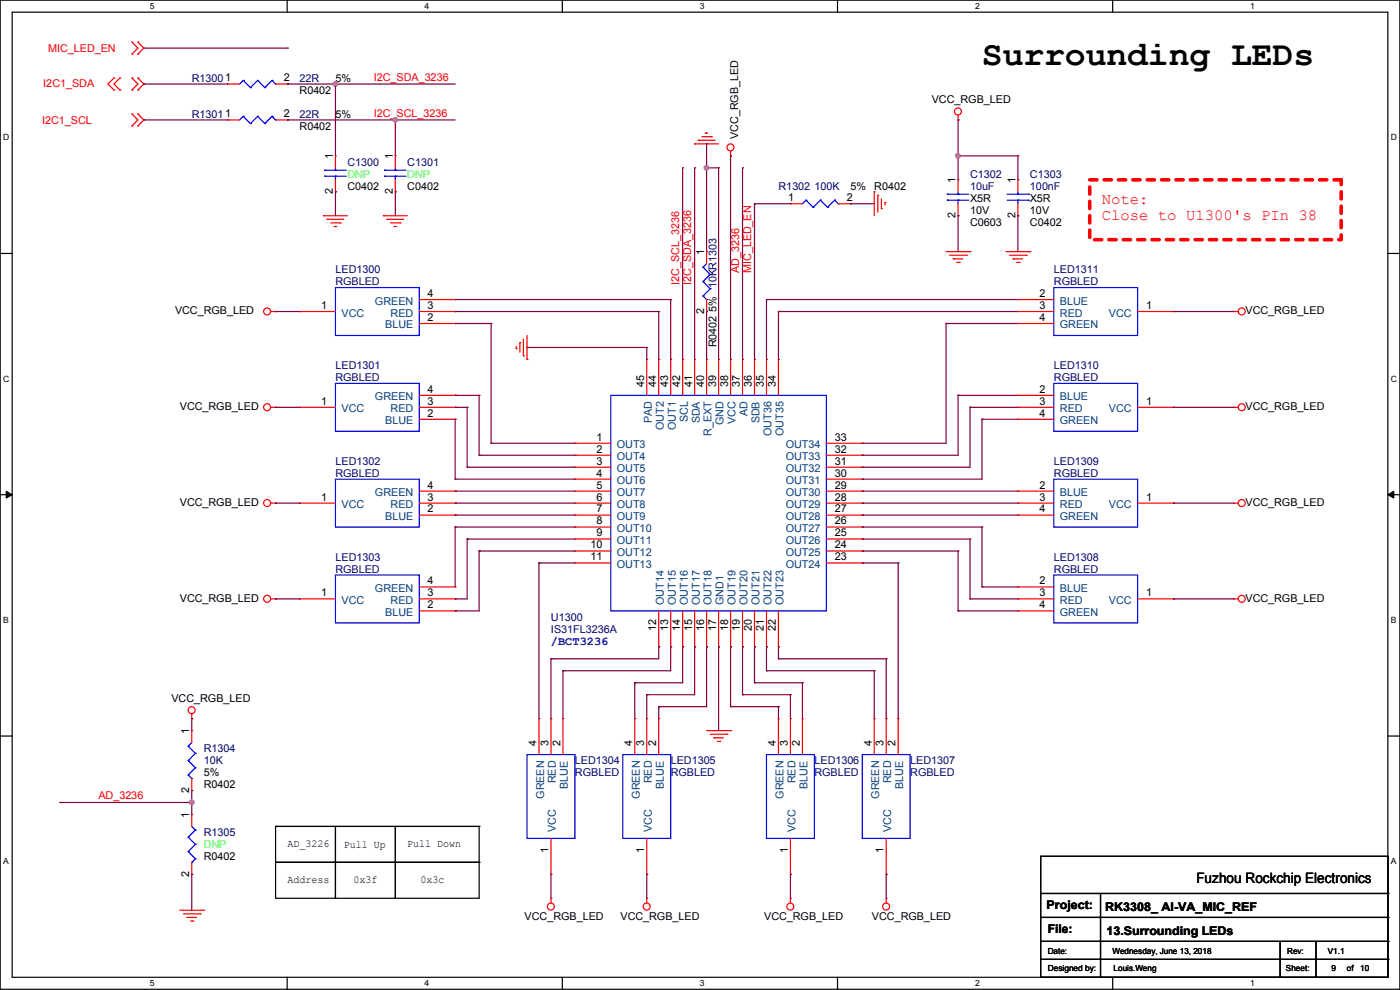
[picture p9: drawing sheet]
<svg xmlns="http://www.w3.org/2000/svg" width="297mm" height="210mm" viewBox="0 0 297 210" stroke-linecap="round" stroke-linejoin="round" font-family="sans-serif">
<path d="M0 0h297v209.8h-297zM2.6 2.6h291.8v204.7h-291.8z" fill="none" stroke="#000" stroke-width=".25"/>
<g fill="#fff">
<path d="M31.7 .3h1v2h-1z"/>
<path d="M31.7 207.6h1v1.9h-1z"/>
</g>
<path d="M60.9 0v2.6M60.9 207.3v2.5" fill="none" stroke="#000" stroke-width=".25"/>
<g fill="#fff">
<path d="M90.1 .3h1v2h-1z"/>
<path d="M90.1 207.6h1v1.9h-1z"/>
</g>
<path d="M119.3 0v2.6M119.3 207.3v2.5" fill="none" stroke="#000" stroke-width=".25"/>
<g fill="#fff">
<path d="M148.5 .3h.9v2h-.9z"/>
<path d="M148.5 207.6h.9v1.9h-.9z"/>
</g>
<path d="M177.7 0v2.6M177.7 207.3v2.5" fill="none" stroke="#000" stroke-width=".25"/>
<g fill="#fff">
<path d="M206.8 .3h1v2h-1z"/>
<path d="M206.8 207.6h1v1.9h-1z"/>
</g>
<path d="M236.1 0v2.6M236.1 207.3v2.5" fill="none" stroke="#000" stroke-width=".25"/>
<g fill="#fff">
<path d="M265.2 .3h1v2h-1z"/>
<path d="M265.2 207.6h1v1.9h-1z"/>
<path d="M.7 28.2h1.2v1.9h-1.2z"/>
<path d="M295.1 28.2h1.2v1.9h-1.2z"/>
<path d="M.7 79.3h1.2v2h-1.2z"/>
<path d="M295.1 79.3h1.2v2h-1.2z"/>
</g>
<path d="M0 53.8h2.6M294.4 53.8h2.6" fill="none" stroke="#000" stroke-width=".25"/>
<g fill="#fff">
<path d="M.7 130.5h1.2v2h-1.2z"/>
<path d="M295.1 130.5h1.1v2h-1.1z"/>
</g>
<path d="M0 104.9h2.6M294.4 104.9h2.6" fill="none" stroke="#000" stroke-width=".25"/>
<path d="M1.3 104.2l1.3 .7-1.3 .8zM294.4 104.9l1.3-.7v1.5z" fill="#000" stroke="#000" stroke-width=".21"/>
<g fill="#fff">
<path d="M.7 181.7h1.2v2h-1.2z"/>
<path d="M295.1 181.7h1.1v2h-1.1z"/>
</g>
<g fill="none" stroke="#000" stroke-width=".25">
<path d="M0 156.1h2.6M294.4 156.1h2.6M58.5 175.3h12.7v7.6h-12.7zM58.5 175.3h43.1M71.2 175.3h12.7v7.6h-12.7zM83.9 175.3h17.7v7.6h-17.7zM101.6 175.3h.1M58.5 182.9h12.7v7.6h-12.7zM58.5 182.9h43.1M71.2 182.9h12.7v7.6h-12.7zM83.9 182.9h17.7v7.6h-17.7zM101.6 182.9h.1"/>
<path d="M220.8 181.7h73.6v25.6h-73.6zM220.8 189.5h73.6M220.8 194.6h73.6M220.8 199.7h73.6M233.5 189.5v17.8M271.6 199.7v7.6M279.2 199.7v7.6M294.4 189.5h.1M294.4 194.6h.1M294.4 199.7h.1M220.8 203.5h73.6M233.5 207.3h.1"/>
<path d="M271.6 207.3h.1M279.2 207.3h.1M294.4 203.5h.1"/>
</g>
<path d="M231.2 38.1h53.3v12.7h-53.3z" fill="none" stroke="#f00" stroke-width=".76" stroke-dasharray="1.5 1.5"/>
<g fill="none" stroke="#f00" stroke-width=".25">
<path d="M24.2 19.1h.1M24.2 16.6h.1M24.2 16.6l-1.3 1.2 1.3 1.3M25.4 19.1h.1M25.4 16.6h.1M25.4 16.6l-1.2 1.2 1.2 1.3M28 11.5h.1M28 8.9h.1M28 19.1h.1M28 16.6h.1M28 8.9l1.3 1.3-1.3 1.3M28 16.6l1.3 1.2-1.3 1.3"/>
<path d="M29.3 8.9h.1M29.3 11.5h.1M29.3 16.6h.1M29.3 19.1h.1M29.3 8.9l1.2 1.3-1.2 1.3M29.3 16.6l1.2 1.2-1.2 1.3M48.3 17.8h.1M48.3 17.8h2.5M58.5 17.8h2.5M61 17.8h.1M28 26.7h.1M28 24.2h.1"/>
<path d="M28 24.2l1.3 1.2-1.3 1.3M29.3 24.2h.1M29.3 26.7h.1M29.3 24.2l1.2 1.2-1.2 1.3M48.3 25.4h.1M48.3 25.4h2.5M58.5 25.4h2.5M61 25.4h.1M71.2 33.1h.1M71.2 33.1v2.5M71.2 38.1v2.6M83.9 33.1h.1"/>
<path d="M83.9 33.1v2.5M83.9 38.1v2.6M147.4 30.5h.1M147.4 30.5h5M148.1 29.8h.1M148.1 29.8h3.6M148.9 29h2M149.6 28.2h.1M149.6 28.2h.6M150.9 29h.1M155 33.1h.1M155 32v1.1"/>
<path d="M203.2 25.4h.1M203.2 38.1h.1M203.2 24.4v1M203.2 38.1v2.6M215.9 38.1h.1M215.9 38.1v2.6M68.6 45.8h.1M68.6 45.8h5.1M69.4 46.5h.1M69.4 46.5h3.5M70.1 47.3h2.1M70.9 48h.1"/>
<path d="M70.9 48h.5M71.2 40.7h.1M72.2 47.3h.1M81.3 45.8h.1M81.3 45.8h5.1M82.1 46.5h.1M82.1 46.5h3.5M82.8 47.3h2.1M83.6 48h.1M83.6 48h.5M83.9 40.7h.1M84.9 47.3h.1"/>
<path d="M149.9 53.4h.1M149.9 53.4v2.5M167.7 43.2h.1M167.7 43.2h2.5M177.8 43.2h2.6M180.4 43.2h.1M185.5 40.7h.1M185.5 40.7v5.1M186.2 41.4h.1M186.2 41.4v3.6M187 44.2h.1M187 42.2v2"/>
<path d="M187.7 43h.1M187.7 43v.5M200.7 53.4h5.1M201.5 54.1h3.5M202.2 54.9h.1M202.2 54.9h2.1M203 55.7h.5M203.2 45.8h.1M203.2 43.2v2.6M203.5 55.7h.1M205 54.1h.1M205.8 53.4h.1"/>
<path d="M213.4 53.4h5.1M214.2 54.1h3.5M214.9 54.9h.1M214.9 54.9h2.1M215.7 55.7h.5M215.9 45.8h.1M215.9 43.2v2.6M216.2 55.7h.1M217.7 54.1h.1M218.5 53.4h.1M57.4 66.1h1.1M58.5 66.1h.1"/>
<path d="M63.5 66.1h.1M63.5 66.1h7.7M88.9 66.1h7.7M88.9 68.6h7.7M88.9 63.5h7.7M96.6 68.6h.1M96.6 66.1h.1M96.6 63.5h.1M109.5 74h.1M109.5 73.4v.6M110.3 72.7h.1M110.3 72.7v2"/>
<path d="M111 75.5h.1M111 71.9v3.6M111.8 76.2h.1M111.8 71.2v5M137.2 76.2h.1M137.2 76.2v7.7M139.7 76.2h.1M139.7 76.2v7.7M142.3 76.2h.1M142.3 76.2v7.7M144.8 76.2h.1M144.8 76.2v7.7"/>
<path d="M147.4 76.2h.1M147.4 76.2v7.7M149.9 66.1h.1M149.9 76.2h.1M149.9 63.5v2.6M149.9 76.2v7.7M152.4 76.2h.1M152.4 76.2v7.7M155 76.2h.1M155 76.2v7.7M157.5 76.2h.1M157.5 76.2v7.7"/>
<path d="M160.1 76.2h.1M160.1 76.2v7.7M162.6 76.2h.1M162.6 76.2v7.7M165.1 76.2h.1M165.1 76.2v7.7M215.9 63.5h.1M215.9 66.1h.1M215.9 68.6h.1M215.9 66.1h7.7M215.9 68.6h7.7M215.9 63.5h7.7"/>
<path d="M241.3 66.1h7.7M249 66.1h.1M261.7 66.1h.1M261.7 66.1h1M57.4 86.4h1.1M58.5 86.4h.1M63.5 86.4h.1M63.5 86.4h7.7M88.9 86.4h7.7M88.9 88.9h7.7M88.9 83.9h7.7M96.6 88.9h.1"/>
<path d="M96.6 86.4h.1M96.6 83.9h.1M122 94h.1M122 96.6h.1M122 99.1h.1M122 94h7.6M122 96.6h7.6M122 99.1h7.6M175.3 94h7.6M175.3 96.6h7.6M175.3 99.1h7.6M182.9 99.1h.1"/>
<path d="M182.9 96.6h.1M182.9 94h.1M215.9 83.9h.1M215.9 86.4h.1M215.9 88.9h.1M215.9 86.4h7.7M215.9 88.9h7.7M215.9 83.9h7.7M241.3 86.4h7.7M249 86.4h.1M261.7 86.4h.1M261.7 86.4h1"/>
<path d="M57.4 106.7h1.1M58.5 106.7h.1M63.5 106.7h.1M63.5 106.7h7.7M88.9 106.7h7.7M88.9 104.2h7.7M88.9 109.3h7.7M96.6 109.3h.1M96.6 106.7h.1M96.6 104.2h.1M122 101.6h.1M122 104.2h.1"/>
<path d="M122 106.7h.1M122 109.3h.1M122 111.8h.1M122 114.3h.1M122 116.9h.1M122 119.4h.1M122 106.7h7.6M122 101.6h7.6M122 104.2h7.6M122 109.3h7.6M122 111.8h7.6M122 114.3h7.6"/>
<path d="M122 116.9h7.6M122 119.4h7.6M175.3 106.7h7.6M175.3 101.6h7.6M175.3 104.2h7.6M175.3 109.3h7.6M175.3 111.8h7.6M175.3 114.3h7.6M175.3 116.9h7.6M175.3 119.4h7.6M182.9 119.4h.1M182.9 116.9h.1"/>
<path d="M182.9 114.3h.1M182.9 111.8h.1M182.9 109.3h.1M182.9 106.7h.1M182.9 104.2h.1M182.9 101.6h.1M215.9 104.2h.1M215.9 106.7h.1M215.9 109.3h.1M215.9 106.7h7.7M215.9 104.2h7.7M215.9 109.3h7.7"/>
<path d="M241.3 106.7h7.7M249 106.7h.1M261.7 106.7h.1M261.7 106.7h1M57.4 127h1.1M58.5 127h.1M63.5 127h.1M63.5 127h7.7M88.9 127h7.7M88.9 124.5h7.7M88.9 129.6h7.7M96.6 129.6h.1"/>
<path d="M96.6 127h.1M96.6 124.5h.1M139.7 137.2h.1M139.7 129.6v7.6M142.3 137.2h.1M142.3 129.6v7.6M144.8 137.2h.1M144.8 129.6v7.6M147.4 137.2h.1M147.4 129.6v7.6M149.9 137.2h.1M149.9 129.6v7.6"/>
<path d="M152.4 137.2h.1M152.4 129.6v7.6M155 137.2h.1M155 129.6v7.6M157.5 137.2h.1M157.5 129.6v7.6M160.1 137.2h.1M160.1 129.6v7.6M162.6 137.2h.1M162.6 129.6v7.6M165.1 137.2h.1M165.1 129.6v7.6"/>
<path d="M215.9 124.5h.1M215.9 127h.1M215.9 129.6h.1M215.9 127h7.7M215.9 124.5h7.7M215.9 129.6h7.7M241.3 127h7.7M249 127h.1M261.7 127h.1M261.7 127h1M40.7 152.4h.1M40.7 155h.1"/>
<path d="M40.7 151.4v1M40.7 155v2.5M114.3 152.4h.1M114.3 152.4v7.7M116.9 152.4h.1M116.9 152.4v7.7M119.4 152.4h.1M119.4 152.4v7.7M134.7 152.4h.1M134.7 152.4v7.7M137.2 152.4h.1M137.2 152.4v7.7"/>
<path d="M139.7 152.4h.1M139.7 152.4v7.7M149.9 155h5.1M150.7 155.7h3.5M151.4 156.5h.1M151.4 156.5h2.1M152.2 157.3h.5M152.7 157.3h.1M154.2 155.7h.1M155 155h.1M165.1 152.4h.1M165.1 152.4v7.7"/>
<path d="M167.7 152.4h.1M167.7 152.4v7.7M170.2 152.4h.1M170.2 152.4v7.7M185.5 152.4h.1M185.5 152.4v7.7M188 152.4h.1M188 152.4v7.7M190.5 152.4h.1M190.5 152.4v7.7M40.7 167.7h.1M40.7 172.8h.1"/>
<path d="M40.7 165.1v2.6M40.7 172.8v2.5M116.9 177.8v7.7M137.2 177.8v7.7M167.7 177.8v7.7M188 177.8v7.7M38.1 193.1h5.1M38.9 193.8h3.6M39.7 194.6h.1M39.7 194.6h2M40.4 195.4h.5M40.7 185.5h.1"/>
<path d="M40.7 182.9v2.6M40.9 195.4h.1M42.5 193.8h.1M43.2 193.1h.1M116.9 190.5h.1M116.9 185.5h.1M116.9 190.5v1.1M137.2 190.5h.1M137.2 185.5h.1M137.2 190.5v1.1M167.7 190.5h.1M167.7 185.5h.1"/>
<path d="M167.7 190.5v1.1M188 190.5h.1M188 185.5h.1M188 190.5v1.1"/>
<circle cx="155" cy="31.3" r=".74"/>
<circle cx="203.2" cy="23.6" r=".74"/>
<circle cx="56.7" cy="66.1" r=".74"/>
<circle cx="263.4" cy="66.1" r=".74"/>
<circle cx="56.7" cy="86.4" r=".74"/>
<circle cx="263.4" cy="86.4" r=".74"/>
<circle cx="56.7" cy="106.7" r=".74"/>
<circle cx="263.4" cy="106.7" r=".74"/>
<circle cx="56.7" cy="127" r=".74"/>
<circle cx="263.4" cy="127" r=".74"/>
<circle cx="40.7" cy="150.6" r=".74"/>
<circle cx="116.9" cy="192.3" r=".74"/>
<circle cx="137.2" cy="192.3" r=".74"/>
<circle cx="167.7" cy="192.3" r=".74"/>
<circle cx="188" cy="192.3" r=".74"/>
</g>
<g fill="none" stroke="#00f" stroke-width=".25">
<path d="M51.6 17.1h.1M51.6 17.1l-.8 .7M51.6 17.1l1.5 1.5M53.1 18.6h.1M54.7 17.1h.1M54.7 17.1l-1.6 1.5M54.7 17.1l1.5 1.5M56.2 18.6h.1M57.7 17.1h.1M57.7 17.1l-1.5 1.5M57.7 17.1l.8 .7M58.5 17.8h.1"/>
<path d="M51.6 24.7h.1M51.6 24.7l-.8 .7M51.6 24.7l1.5 1.5M53.1 26.2h.1M54.7 24.7h.1M54.7 24.7l-1.6 1.5M54.7 24.7l1.5 1.5M56.2 26.2h.1M57.7 24.7h.1M57.7 24.7l-1.5 1.5M57.7 24.7l.8 .7M58.5 25.4h.1"/>
<path d="M68.9 37.4h.1M68.9 36.1h.1M68.9 37.4h4.5M68.9 36.1h4.5M71.2 36.1h.1M71.2 37.4h.1M71.2 35.6v.5M71.2 37.4v.7M81.6 37.4h.1M81.6 36.1h.1M81.6 37.4h4.5M81.6 36.1h4.5"/>
<path d="M83.9 36.1h.1M83.9 37.4h.1M83.9 35.6v.5M83.9 37.4v.7M149.1 56.7h.1M149.1 59.7h.1M149.1 56.7l1.6 1.5M149.1 59.7l1.6 1.6M149.9 55.9l-.8 .8M150.7 58.2h.1M150.7 58.2l-1.6 1.5M171 42.5h.1"/>
<path d="M171 42.5l-.8 .7M171 42.5l1.5 1.5M172.5 44h.1M174 42.5h.1M174 42.5l-1.5 1.5M174 42.5l1.6 1.5M175.6 44h.1M177.1 42.5h.1M177.1 42.5l-1.5 1.5M177.1 42.5l.7 .7M177.8 43.2h.1M201 42.5h.1"/>
<path d="M201 41.2h.1M201 42.5h4.5M201 41.2h4.5M203.2 41.2h.1M203.2 42.5h.1M203.2 40.7v.5M203.2 42.5v.7M213.7 42.5h4.5M213.7 41.2h4.5M215.9 41.2h.1M215.9 42.5h.1M215.9 40.7v.5"/>
<path d="M215.9 42.5v.7M218.2 42.5h.1M218.2 41.2h.1M71.2 61h17.7v10.2h-17.7zM149.1 62.8h.1M149.1 62.8l.8 .7M149.9 63.5h.1M150.7 61.3h.1M150.7 61.3l-1.6 1.5M223.6 61h17.7v10.2h-17.7zM71.2 81.3h17.7v10.2h-17.7zM129.6 83.9h45.7v45.7h-45.7z"/>
<path d="M223.6 81.3h17.7v10.2h-17.7zM71.2 101.6h17.7v10.2h-17.7zM223.6 101.6h17.7v10.2h-17.7zM71.2 122h17.7v10.1h-17.7zM223.6 122h17.7v10.1h-17.7zM39.9 158.3h.1M39.9 158.3l1.5 1.5M40.7 157.5l-.8 .8M41.4 159.8h.1M41.4 159.8l-1.5 1.5M39.9 161.3h.1M39.9 164.4h.1"/>
<path d="M39.9 177.6h.1M39.9 161.3l1.5 1.6M39.9 164.4l.8 .7M39.9 177.6l1.5 1.5M40.7 165.1h.1M40.7 175.3l.7 .8M41.4 162.9h.1M41.4 176.1h.1M41.4 179.1h.1M41.4 162.9l-1.5 1.5M41.4 176.1l-1.5 1.5M41.4 179.1l-1.5 1.5"/>
<path d="M111.8 160.1h10.2v17.7h-10.2zM132.1 160.1h10.2v17.7h-10.2zM162.6 160.1h10.2v17.7h-10.2zM182.9 160.1h10.2v17.7h-10.2zM39.9 180.6h.1M39.9 180.6l1.5 1.6M40.7 182.9h.1M41.4 182.2h.1M41.4 182.2l-.7 .7"/>
</g>
<g fill="none" stroke="#800040" stroke-width=".25">
<path d="M30.5 17.8h.1M30.5 17.8h17.8M30.5 10.2h30.5M61 10.2h.1M61 17.8h.1M61 17.8h35.6M71.2 17.8h.1M71.2 17.8v15.3M30.5 25.4h.1M30.5 25.4h17.8M61 25.4h.1M61 25.4h35.6"/>
<path d="M83.9 25.4h.1M83.9 25.4v7.7M144.8 35.6h.1M144.8 35.6v40.6M147.4 35.6h.1M147.4 35.6v40.6M149.9 35.6h.1M149.9 30.5h.1M149.9 30.5v22.9M149.9 35.6h2.5M152.4 35.6h.1M152.4 35.6v40.6"/>
<path d="M155 33.1h.1M155 33.1v43.1M157.5 35.6h.1M157.5 35.6v40.6M203.2 25.4h.1M203.2 33.1h.1M203.2 25.4v12.7M203.2 33.1h12.7M215.9 33.1h.1M215.9 33.1v5M71.2 40.7h.1M71.2 40.7v5.1"/>
<path d="M83.9 40.7h.1M83.9 40.7v5.1M160.1 43.2h.1M160.1 43.2v33M160.1 43.2h7.6M180.4 43.2h.1M180.4 43.2h5.1M203.2 45.8h.1M203.2 45.8v7.6M215.9 45.8h.1M215.9 45.8v7.6M58.5 66.1h.1"/>
<path d="M58.5 66.1h5M96.6 66.1h.1M96.6 68.6h.1M96.6 63.5h.1M96.6 66.1h43.1M96.6 68.6h7.6M96.6 63.5h45.7M104.2 68.6h.1M104.2 68.6v25.4M111.8 73.7h.1M111.8 73.7h25.4M137.2 73.7h.1"/>
<path d="M137.2 73.7v2.5M139.7 66.1h.1M139.7 66.1v10.1M142.3 63.5h.1M142.3 63.5v12.7M149.9 66.1h.1M149.9 66.1v10.1M162.6 63.5h.1M162.6 63.5h53.3M162.6 63.5v12.7M165.1 66.1h.1M165.1 66.1h50.8"/>
<path d="M165.1 66.1v10.1M200.7 68.6h.1M200.7 68.6v25.4h-17.8M200.7 68.6h15.2M249 66.1h.1M249 66.1h12.7M58.5 86.4h.1M58.5 86.4h5M96.6 83.9h.1M96.6 86.4h.1M96.6 88.9h.1M96.6 83.9h5"/>
<path d="M96.6 86.4h2.5M96.6 88.9v12.7M99.1 99.1h.1M99.1 86.4h.1M99.1 99.1h22.9M99.1 86.4v12.7M101.6 83.9h.1M101.6 96.6h.1M101.6 83.9v12.7M101.6 96.6h20.4M104.2 94h.1M104.2 94h17.8"/>
<path d="M182.9 99.1h.1M182.9 96.6h.1M182.9 94h.1M203.2 83.9h.1M203.2 83.9h12.7M203.2 83.9v12.7h-20.3M205.8 86.4h.1M205.8 86.4h10.1M205.8 86.4v12.7h-22.9M208.3 88.9h.1M208.3 88.9v12.7h-25.4M208.3 88.9h7.6"/>
<path d="M249 86.4h.1M249 86.4h12.7M58.5 106.7h.1M58.5 106.7h5M96.6 106.7h.1M96.6 104.2h.1M96.6 101.6h.1M96.6 109.3h.1M96.6 111.8h.1M96.6 111.8v12.7M96.6 106.7h25.4M96.6 104.2h25.4"/>
<path d="M96.6 101.6h25.4M96.6 109.3h25.4M96.6 111.8h25.4M99.1 114.3h.1M99.1 114.3v12.7h-2.5M99.1 114.3h22.9M101.6 116.9h.1M101.6 116.9v12.7h-5M101.6 116.9h20.4M114.3 119.4h.1M114.3 119.4v33M114.3 119.4h7.7"/>
<path d="M182.9 114.3h.1M182.9 116.9h.1M182.9 119.4h.1M182.9 109.3h.1M182.9 111.8h.1M182.9 101.6h.1M182.9 104.2h.1M182.9 106.7h.1M182.9 106.7h33M182.9 104.2h33M182.9 109.3h33M182.9 111.8h25.4"/>
<path d="M182.9 116.9h20.3M182.9 114.3h22.9M182.9 119.4h7.6M190.5 119.4h.1M190.5 119.4v33M203.2 116.9h.1M203.2 116.9v12.7M205.8 114.3h.1M205.8 114.3v12.7M208.3 111.8h.1M208.3 111.8v12.7M249 106.7h.1"/>
<path d="M249 106.7h12.7M58.5 127h.1M58.5 127h5M96.6 127h.1M96.6 129.6h.1M116.9 139.7h.1M116.9 139.7v12.7M139.7 137.2h.1M139.7 137.2v2.5h-22.8M142.3 137.2h.1M142.3 137.2v5.1h-22.9M144.8 137.2h.1"/>
<path d="M144.8 137.2v7.6h-10.1M147.4 137.2h.1M147.4 137.2v10.2h-10.2M149.9 137.2h.1M149.9 137.2v12.7h-10.2M152.4 137.2h.1M152.4 137.2v17.8M155 137.2h.1M155 137.2v12.7M157.5 137.2h.1M157.5 137.2v10.2M160.1 137.2h.1"/>
<path d="M160.1 137.2v7.6M162.6 137.2h.1M162.6 137.2v5.1M165.1 137.2h.1M165.1 139.7h.1M165.1 139.7h22.9M165.1 137.2v2.5M188 139.7h.1M188 139.7v12.7M203.2 129.6h.1M203.2 129.6h12.7M205.8 127h.1"/>
<path d="M205.8 127h10.1M208.3 124.5h.1M208.3 124.5h7.6M249 127h.1M249 127h12.7M40.7 152.4h.1M40.7 152.4v2.6M119.4 142.3h.1M119.4 142.3v10.1M134.7 144.8h.1M134.7 144.8v7.6M137.2 147.4h.1"/>
<path d="M137.2 147.4v5M139.7 149.9h.1M139.7 149.9v2.5M155 149.9h.1M155 149.9h10.1M157.5 147.4h.1M157.5 147.4h10.2M160.1 144.8h.1M160.1 144.8h10.1M162.6 142.3h.1M162.6 142.3h22.9M165.1 149.9h.1"/>
<path d="M165.1 149.9v2.5M167.7 147.4h.1M167.7 147.4v5M170.2 144.8h.1M170.2 144.8v7.6M185.5 142.3h.1M185.5 142.3v10.1M12.7 170.2h.1M12.7 170.2h28M40.7 170.2h.1M40.7 167.7h.1M40.7 167.7v5.1"/>
<path d="M40.7 185.5h.1M40.7 185.5v7.6M116.9 185.5h.1M116.9 185.5v5M137.2 185.5h.1M137.2 185.5v5M167.7 185.5h.1M167.7 185.5v5M188 185.5h.1M188 185.5v5"/>
</g>
<g fill="#f0f" stroke="#f0f" stroke-width=".25">
<circle cx="71.1" cy="17.8" r=".49"/>
<circle cx="83.8" cy="25.4" r=".49"/>
<circle cx="149.9" cy="35.6" r=".49"/>
<circle cx="203.2" cy="33" r=".49"/>
<circle cx="40.7" cy="170.2" r=".49"/>
</g>
<text font-size="7.4" x="208.3" y="13.8">Surrounding LEDs</text>
<g font-size="3.3" fill="#f00">
<text x="233.7" y="43.3">Note:</text>
<text x="233.7" y="46.6">Close to U1300's PIn 38</text>
</g>
<text font-size="3" x="253.8" y="187.2">Fuzhou Rockchip Electronics</text>
<text font-size="2.5" fill="#0000a0" x="116.9" y="136.7">/BCT3236</text>
<g font-size="2.5">
<text x="222" y="192.9">Project:</text>
<text x="222.3" y="198">File:</text>
<text x="234.5" y="193.2">RK3308_ AI-VA_MIC_REF</text>
<text x="234.7" y="198.2">13.Surrounding LEDs</text>
</g>
<g font-size="2.3" fill="#f00">
<text x="10.2" y="11">MIC_LED_EN</text>
<text x="79.3" y="17.1">I2C_SDA_3236</text>
<text x="9.2" y="18.4">I2C1_SDA</text>
<text x="8.9" y="26.2">I2C1_SCL</text>
<text x="79.3" y="24.7">I2C_SCL_3236</text>
<text x="156.8" y="58" transform="rotate(-90 156.8 58)">AD_3236</text>
<text x="159.4" y="58" transform="rotate(-90 159.4 58)">MIC_LED_EN</text>
<text x="144.1" y="60.5" transform="rotate(-90 144.1 60.5)">I2C_SCL_3236</text>
<text x="146.7" y="60.5" transform="rotate(-90 146.7 60.5)">I2C_SDA_3236</text>
<text x="20.9" y="169.5">AD_3236</text>
</g>
<g font-size="2.3" fill="#000080">
<text x="40.7" y="17.4">R13001</text>
<text x="63.5" y="17.4">22R</text>
<text x="40.7" y="25">R13011</text>
<text x="63.5" y="25">22R</text>
<text x="73.7" y="35.1">C1300</text>
<text x="86.4" y="35.1">C1301</text>
<text x="165.2" y="40.2">R1302</text>
<text x="172.8" y="40.2">100K</text>
<text x="205.8" y="37.7">C1302</text>
<text x="205.8" y="40.2">10uF</text>
<text x="218.5" y="37.7">C1303</text>
<text x="218.5" y="40.2">100nF</text>
<text x="71.2" y="58">LED1300</text>
<text x="223.6" y="58">LED1311</text>
<text x="71.2" y="60.5">RGBLED</text>
<text x="152" y="61" transform="rotate(-90 152 61)">10KR1303</text>
<text x="223.6" y="60.5">RGBLED</text>
<text x="71.2" y="78.3">LED1301</text>
<text x="71.2" y="80.9">RGBLED</text>
<text x="223.6" y="78.3">LED1310</text>
<text x="223.6" y="80.9">RGBLED</text>
<text x="71.2" y="98.6">LED1302</text>
<text x="71.2" y="101.2">RGBLED</text>
<text x="223.6" y="98.6">LED1309</text>
<text x="223.6" y="101.2">RGBLED</text>
<text x="71.2" y="119">LED1303</text>
<text x="223.6" y="119">LED1308</text>
<text x="71.2" y="121.5">RGBLED</text>
<text x="223.6" y="121.5">RGBLED</text>
<text x="116.9" y="131.7">U1300</text>
<text x="116.9" y="134.2">IS31FL3236A</text>
<text x="43.2" y="159.6">R1304</text>
<text x="43.2" y="162.1">10K</text>
<text x="122" y="162.1">LED1304</text>
<text x="122" y="164.7">RGBLED</text>
<text x="142.3" y="162.1">LED1305</text>
<text x="142.3" y="164.7">RGBLED</text>
<text x="172.8" y="162.1">LED1306</text>
<text x="172.8" y="164.7">RGBLED</text>
<text x="193.1" y="162.1">LED1307</text>
<text x="193.1" y="164.7">RGBLED</text>
<text x="43.2" y="177.4">R1305</text>
</g>
<g font-size="2.3">
<text x="60.2" y="17.3">2</text>
<text x="71.2" y="17.4">5%</text>
<text x="63.5" y="19.9">R0402</text>
<text x="197.7" y="21.9">VCC_RGB_LED</text>
<text x="60.2" y="24.9">2</text>
<text x="63.5" y="27.5">R0402</text>
<text x="71.2" y="25">5%</text>
<text x="156.6" y="29.5" transform="rotate(-90 156.6 29.5)">VCC_RGB_LED</text>
<text x="70.6" y="33.8" transform="rotate(-90 70.6 33.8)">1</text>
<text x="83.3" y="33.8" transform="rotate(-90 83.3 33.8)">1</text>
<text x="70.6" y="41.2" transform="rotate(-90 70.6 41.2)">2</text>
<text x="73.7" y="40.2">C0402</text>
<text x="83.3" y="41.2" transform="rotate(-90 83.3 41.2)">2</text>
<text x="86.4" y="40.2">C0402</text>
<text x="180.4" y="40.2">5%</text>
<text x="185.5" y="40.2">R0402</text>
<text x="202.7" y="38.9" transform="rotate(-90 202.7 38.9)">1</text>
<text x="215.4" y="38.9" transform="rotate(-90 215.4 38.9)">1</text>
<text x="167.2" y="42.7">1</text>
<text x="179.6" y="42.7">2</text>
<text x="202.7" y="46.3" transform="rotate(-90 202.7 46.3)">2</text>
<text x="205.8" y="47.8">C0603</text>
<text x="205.8" y="42.8">X5R</text>
<text x="205.8" y="45.3">10V</text>
<text x="215.4" y="46.3" transform="rotate(-90 215.4 46.3)">2</text>
<text x="218.5" y="47.8">C0402</text>
<text x="218.5" y="42.8">X5R</text>
<text x="218.5" y="45.3">10V</text>
<text x="149.4" y="54.1" transform="rotate(-90 149.4 54.1)">1</text>
<text x="68.1" y="65.5">1</text>
<text x="90.7" y="65.5">3</text>
<text x="90.7" y="63">4</text>
<text x="220.5" y="63">2</text>
<text x="220.5" y="65.5">3</text>
<text x="243.1" y="65.5">1</text>
<text x="37.1" y="66.6">VCC_RGB_LED</text>
<text x="90.7" y="68.1">2</text>
<text x="149.4" y="66.6" transform="rotate(-90 149.4 66.6)">2</text>
<text x="152" y="66.1" transform="rotate(-90 152 66.1)">5%</text>
<text x="220.5" y="68.1">4</text>
<text x="264.2" y="66.6">VCC_RGB_LED</text>
<text x="152" y="73.7" transform="rotate(-90 152 73.7)">R0402</text>
<text x="90.7" y="83.3">4</text>
<text x="136.7" y="82.1" transform="rotate(-90 136.7 82.1)">45</text>
<text x="139.2" y="82.1" transform="rotate(-90 139.2 82.1)">44</text>
<text x="141.7" y="82.1" transform="rotate(-90 141.7 82.1)">43</text>
<text x="144.3" y="82.1" transform="rotate(-90 144.3 82.1)">42</text>
<text x="146.8" y="82.1" transform="rotate(-90 146.8 82.1)">41</text>
<text x="149.4" y="82.1" transform="rotate(-90 149.4 82.1)">40</text>
<text x="151.9" y="82.1" transform="rotate(-90 151.9 82.1)">39</text>
<text x="154.4" y="82.1" transform="rotate(-90 154.4 82.1)">38</text>
<text x="157" y="82.1" transform="rotate(-90 157 82.1)">37</text>
<text x="159.5" y="82.1" transform="rotate(-90 159.5 82.1)">36</text>
<text x="162.1" y="82.1" transform="rotate(-90 162.1 82.1)">35</text>
<text x="164.6" y="82.1" transform="rotate(-90 164.6 82.1)">34</text>
<text x="220.5" y="83.3">2</text>
<text x="38.1" y="87">VCC_RGB_LED</text>
<text x="68.1" y="85.9">1</text>
<text x="90.7" y="88.4">2</text>
<text x="90.7" y="85.9">3</text>
<text x="220.5" y="85.9">3</text>
<text x="220.5" y="88.4">4</text>
<text x="243.1" y="85.9">1</text>
<text x="264.2" y="87">VCC_RGB_LED</text>
<text x="126.5" y="93.5">1</text>
<text x="177.1" y="93.5">33</text>
<text x="126.5" y="96">2</text>
<text x="126.5" y="98.6">3</text>
<text x="126.5" y="101.1">4</text>
<text x="177.1" y="101.1">30</text>
<text x="177.1" y="98.6">31</text>
<text x="177.1" y="96">32</text>
<text x="38.1" y="107.3">VCC_RGB_LED</text>
<text x="68.1" y="106.2">1</text>
<text x="90.7" y="106.2">3</text>
<text x="90.7" y="103.6">4</text>
<text x="126.5" y="103.6">5</text>
<text x="126.5" y="106.2">6</text>
<text x="177.1" y="106.2">28</text>
<text x="177.1" y="103.6">29</text>
<text x="220.5" y="103.6">2</text>
<text x="220.5" y="106.2">3</text>
<text x="243.1" y="106.2">1</text>
<text x="264.2" y="107.3">VCC_RGB_LED</text>
<text x="90.7" y="108.7">2</text>
<text x="126.5" y="108.7">7</text>
<text x="126.5" y="111.3">8</text>
<text x="126.5" y="113.8">9</text>
<text x="177.1" y="113.8">25</text>
<text x="177.1" y="111.3">26</text>
<text x="177.1" y="108.7">27</text>
<text x="220.5" y="108.7">4</text>
<text x="125.3" y="116.3">10</text>
<text x="125.3" y="118.9">11</text>
<text x="177.1" y="118.9">23</text>
<text x="177.1" y="116.3">24</text>
<text x="90.7" y="124">4</text>
<text x="220.5" y="124">2</text>
<text x="38.1" y="127.6">VCC_RGB_LED</text>
<text x="68.1" y="126.5">1</text>
<text x="90.7" y="129">2</text>
<text x="90.7" y="126.5">3</text>
<text x="220.5" y="126.5">3</text>
<text x="220.5" y="129">4</text>
<text x="243.1" y="126.5">1</text>
<text x="264.2" y="127.6">VCC_RGB_LED</text>
<text x="139.2" y="133.9" transform="rotate(-90 139.2 133.9)">12</text>
<text x="141.7" y="133.9" transform="rotate(-90 141.7 133.9)">13</text>
<text x="144.3" y="133.9" transform="rotate(-90 144.3 133.9)">14</text>
<text x="146.8" y="133.9" transform="rotate(-90 146.8 133.9)">15</text>
<text x="149.4" y="133.9" transform="rotate(-90 149.4 133.9)">16</text>
<text x="151.9" y="133.9" transform="rotate(-90 151.9 133.9)">17</text>
<text x="154.4" y="133.9" transform="rotate(-90 154.4 133.9)">18</text>
<text x="157" y="133.9" transform="rotate(-90 157 133.9)">19</text>
<text x="159.5" y="133.9" transform="rotate(-90 159.5 133.9)">20</text>
<text x="162.1" y="133.9" transform="rotate(-90 162.1 133.9)">21</text>
<text x="164.6" y="133.9" transform="rotate(-90 164.6 133.9)">22</text>
<text x="36.4" y="148.9">VCC_RGB_LED</text>
<text x="40.1" y="155.7" transform="rotate(-90 40.1 155.7)">1</text>
<text x="113.8" y="158.3" transform="rotate(-90 113.8 158.3)">4</text>
<text x="116.3" y="158.3" transform="rotate(-90 116.3 158.3)">3</text>
<text x="118.9" y="158.3" transform="rotate(-90 118.9 158.3)">2</text>
<text x="134.1" y="158.3" transform="rotate(-90 134.1 158.3)">4</text>
<text x="136.7" y="158.3" transform="rotate(-90 136.7 158.3)">3</text>
<text x="139.2" y="158.3" transform="rotate(-90 139.2 158.3)">2</text>
<text x="164.6" y="158.3" transform="rotate(-90 164.6 158.3)">4</text>
<text x="167.1" y="158.3" transform="rotate(-90 167.1 158.3)">3</text>
<text x="169.7" y="158.3" transform="rotate(-90 169.7 158.3)">2</text>
<text x="184.9" y="158.3" transform="rotate(-90 184.9 158.3)">4</text>
<text x="187.5" y="158.3" transform="rotate(-90 187.5 158.3)">3</text>
<text x="190" y="158.3" transform="rotate(-90 190 158.3)">2</text>
<text x="43.2" y="167.2">R0402</text>
<text x="43.2" y="164.7">5%</text>
<text x="40.1" y="173.5" transform="rotate(-90 40.1 173.5)">1</text>
<text x="40.1" y="168.2" transform="rotate(-90 40.1 168.2)">2</text>
<text x="61" y="179.7">AD_3226</text>
<text x="72.9" y="180">Pull Up</text>
<text x="86.4" y="179.7">Pull Down</text>
<text x="40.1" y="186" transform="rotate(-90 40.1 186)">2</text>
<text x="43.2" y="182.5">R0402</text>
<text x="116.3" y="180.9" transform="rotate(-90 116.3 180.9)">1</text>
<text x="136.7" y="180.9" transform="rotate(-90 136.7 180.9)">1</text>
<text x="167.1" y="180.9" transform="rotate(-90 167.1 180.9)">1</text>
<text x="187.5" y="180.9" transform="rotate(-90 187.5 180.9)">1</text>
<text x="61" y="187.3">Address</text>
<text x="75" y="187.3">0x3f</text>
<text x="89.2" y="187.3">0x3c</text>
<text x="111.3" y="195.2">VCC_RGB_LED</text>
<text x="131.6" y="195.2">VCC_RGB_LED</text>
<text x="162.1" y="195.2">VCC_RGB_LED</text>
<text x="185" y="195.2">VCC_RGB_LED</text>
</g>
<g font-size="2.3" fill="#0f0">
<text x="73.7" y="37.7">DNP</text>
<text x="86.4" y="37.7">DNP</text>
<text x="43.2" y="179.9">DNP</text>
</g>
<g font-size="2.3" fill="#004080">
<text x="79.5" y="64.6">GREEN</text>
<text x="224.8" y="64.6">BLUE</text>
<text x="72.4" y="67.1">VCC</text>
<text x="81.7" y="69.7">BLUE</text>
<text x="82.9" y="67.1">RED</text>
<text x="224.8" y="67.1">RED</text>
<text x="224.8" y="69.7">GREEN</text>
<text x="235.3" y="67.1">VCC</text>
<text x="72.4" y="87.5">VCC</text>
<text x="79.5" y="84.9">GREEN</text>
<text x="82.9" y="87.5">RED</text>
<text x="138.3" y="89.8" transform="rotate(-90 138.3 89.8)">PAD</text>
<text x="145.9" y="89.6" transform="rotate(-90 145.9 89.6)">SCL</text>
<text x="148.4" y="89.8" transform="rotate(-90 148.4 89.8)">SDA</text>
<text x="156.1" y="90" transform="rotate(-90 156.1 90)">VCC</text>
<text x="158.6" y="88.3" transform="rotate(-90 158.6 88.3)">AD</text>
<text x="161.1" y="89.8" transform="rotate(-90 161.1 89.8)">SDB</text>
<text x="224.8" y="84.9">BLUE</text>
<text x="224.8" y="87.5">RED</text>
<text x="235.3" y="87.5">VCC</text>
<text x="81.7" y="90">BLUE</text>
<text x="130.9" y="95.1">OUT3</text>
<text x="140.8" y="91.2" transform="rotate(-90 140.8 91.2)">OUT2</text>
<text x="143.3" y="91.2" transform="rotate(-90 143.3 91.2)">OUT1</text>
<text x="151" y="92.5" transform="rotate(-90 151 92.5)">R_EXT</text>
<text x="153.5" y="90.2" transform="rotate(-90 153.5 90.2)">GND</text>
<text x="163.7" y="92.5" transform="rotate(-90 163.7 92.5)">OUT36</text>
<text x="166.2" y="92.5" transform="rotate(-90 166.2 92.5)">OUT35</text>
<text x="166.7" y="95.1">OUT34</text>
<text x="224.8" y="90">GREEN</text>
<text x="130.9" y="97.6">OUT4</text>
<text x="130.9" y="100.2">OUT5</text>
<text x="166.7" y="100.2">OUT32</text>
<text x="166.7" y="97.6">OUT33</text>
<text x="72.4" y="107.8">VCC</text>
<text x="79.5" y="105.2">GREEN</text>
<text x="82.9" y="107.8">RED</text>
<text x="130.9" y="102.7">OUT6</text>
<text x="130.9" y="105.2">OUT7</text>
<text x="130.9" y="107.8">OUT8</text>
<text x="166.7" y="107.8">OUT29</text>
<text x="166.7" y="105.2">OUT30</text>
<text x="166.7" y="102.7">OUT31</text>
<text x="224.8" y="105.2">BLUE</text>
<text x="224.8" y="107.8">RED</text>
<text x="235.3" y="107.8">VCC</text>
<text x="81.7" y="110.3">BLUE</text>
<text x="130.9" y="110.3">OUT9</text>
<text x="130.9" y="112.9">OUT10</text>
<text x="166.7" y="112.9">OUT27</text>
<text x="166.7" y="110.3">OUT28</text>
<text x="224.8" y="110.3">GREEN</text>
<text x="130.9" y="115.4">OUT11</text>
<text x="130.9" y="117.9">OUT12</text>
<text x="166.7" y="117.9">OUT25</text>
<text x="166.7" y="115.4">OUT26</text>
<text x="79.5" y="125.6">GREEN</text>
<text x="130.9" y="120.5">OUT13</text>
<text x="166.7" y="120.5">OUT24</text>
<text x="224.8" y="125.6">BLUE</text>
<text x="72.4" y="128.1">VCC</text>
<text x="81.7" y="130.6">BLUE</text>
<text x="82.9" y="128.1">RED</text>
<text x="140.8" y="128.3" transform="rotate(-90 140.8 128.3)">OUT14</text>
<text x="143.3" y="128.3" transform="rotate(-90 143.3 128.3)">OUT15</text>
<text x="145.9" y="128.3" transform="rotate(-90 145.9 128.3)">OUT16</text>
<text x="148.4" y="128.3" transform="rotate(-90 148.4 128.3)">OUT17</text>
<text x="151" y="128.3" transform="rotate(-90 151 128.3)">OUT18</text>
<text x="153.5" y="128.3" transform="rotate(-90 153.5 128.3)">GND1</text>
<text x="156.1" y="128.3" transform="rotate(-90 156.1 128.3)">OUT19</text>
<text x="158.6" y="128.3" transform="rotate(-90 158.6 128.3)">OUT20</text>
<text x="161.1" y="128.3" transform="rotate(-90 161.1 128.3)">OUT21</text>
<text x="163.7" y="128.3" transform="rotate(-90 163.7 128.3)">OUT22</text>
<text x="166.2" y="128.3" transform="rotate(-90 166.2 128.3)">OUT23</text>
<text x="224.8" y="128.1">RED</text>
<text x="224.8" y="130.6">GREEN</text>
<text x="235.3" y="128.1">VCC</text>
<text x="117.9" y="166.2" transform="rotate(-90 117.9 166.2)">RED</text>
<text x="120.5" y="167.3" transform="rotate(-90 120.5 167.3)">BLUE</text>
<text x="138.3" y="166.2" transform="rotate(-90 138.3 166.2)">RED</text>
<text x="140.8" y="167.3" transform="rotate(-90 140.8 167.3)">BLUE</text>
<text x="168.8" y="166.2" transform="rotate(-90 168.8 166.2)">RED</text>
<text x="171.3" y="167.3" transform="rotate(-90 171.3 167.3)">BLUE</text>
<text x="189.1" y="166.2" transform="rotate(-90 189.1 166.2)">RED</text>
<text x="191.6" y="167.3" transform="rotate(-90 191.6 167.3)">BLUE</text>
<text x="115.4" y="169.5" transform="rotate(-90 115.4 169.5)">GREEN</text>
<text x="135.7" y="169.5" transform="rotate(-90 135.7 169.5)">GREEN</text>
<text x="166.2" y="169.5" transform="rotate(-90 166.2 169.5)">GREEN</text>
<text x="186.5" y="169.5" transform="rotate(-90 186.5 169.5)">GREEN</text>
<text x="117.9" y="176.6" transform="rotate(-90 117.9 176.6)">VCC</text>
<text x="138.3" y="176.6" transform="rotate(-90 138.3 176.6)">VCC</text>
<text x="168.8" y="176.6" transform="rotate(-90 168.8 176.6)">VCC</text>
<text x="189.1" y="176.6" transform="rotate(-90 189.1 176.6)">VCC</text>
</g>
<g font-size="1.8">
<text x="31.8" y="1.9">5</text>
<text x="90.1" y="1.9">4</text>
<text x="148.5" y="1.9">3</text>
<text x="206.8" y="1.9">2</text>
<text x="265.2" y="1.9">1</text>
<text x=".7" y="29.8">D</text>
<text x="295.1" y="29.8">D</text>
<text x=".7" y="80.9">C</text>
<text x="295.1" y="80.9">C</text>
<text x=".7" y="132.1">B</text>
<text x="295.1" y="132.1">B</text>
<text x=".7" y="183.3">A</text>
<text x="295.1" y="183.3">A</text>
<text x="222.3" y="202.3">Date:</text>
<text x="236" y="202.3">Wednesday, June 13, 2018</text>
<text x="273.1" y="202.3">Rev:</text>
<text x="281.7" y="202.3">V1.1</text>
<text x="31.8" y="209.2">5</text>
<text x="90.1" y="209.2">4</text>
<text x="148.5" y="209.2">3</text>
<text x="206.8" y="209.2">2</text>
<text x="222.3" y="205.9">Designed by:</text>
<text x="236.2" y="205.9">Louis.Weng</text>
<text x="265.2" y="209.2">1</text>
<text x="272.8" y="205.9">Sheet:</text>
<text x="282.5" y="205.9">9</text>
<text x="285.7" y="205.9">of</text>
<text x="288.6" y="205.9">10</text>
</g>
</svg>
